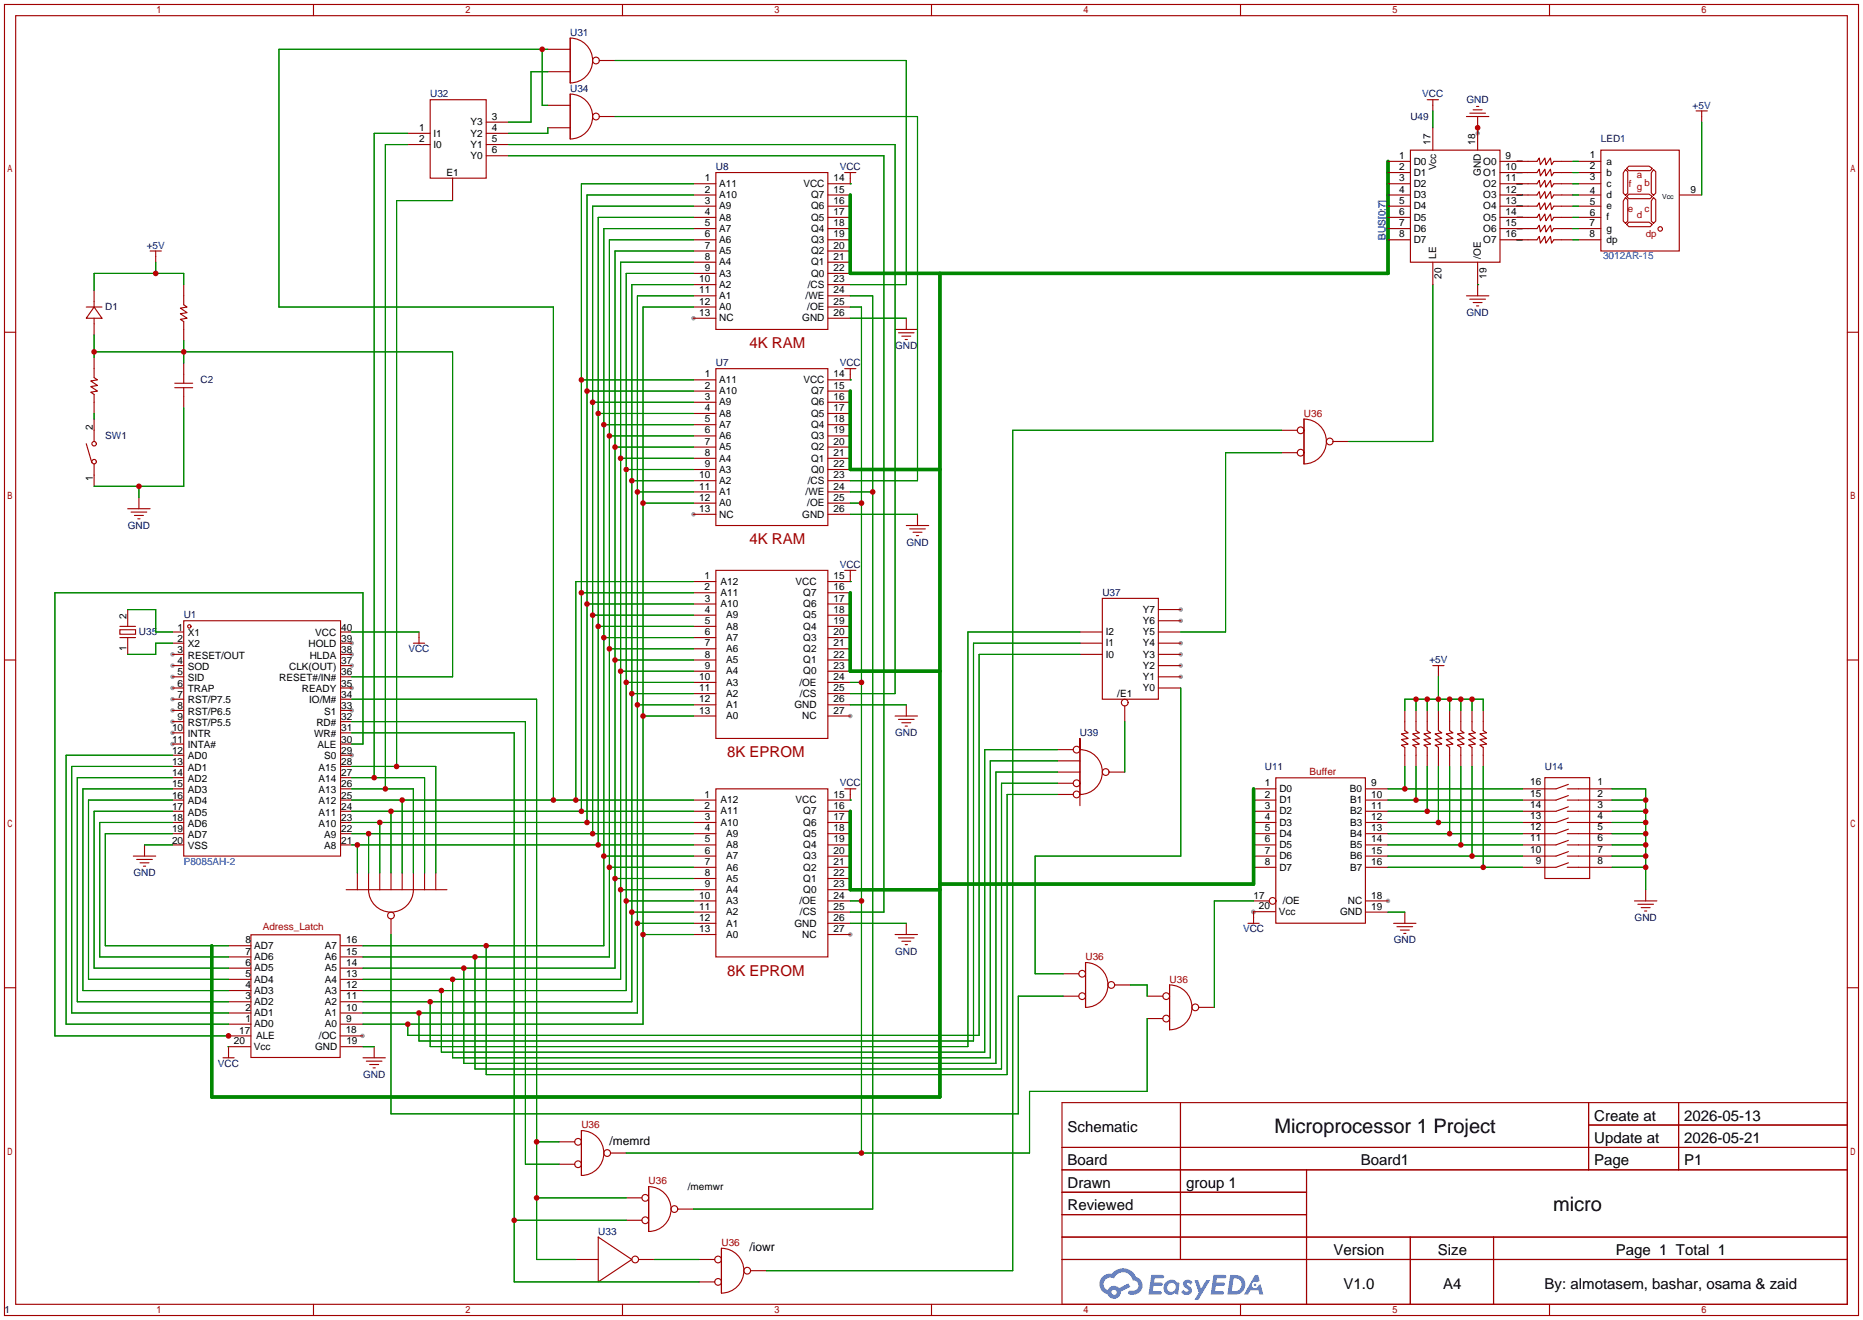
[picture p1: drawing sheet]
<svg xmlns="http://www.w3.org/2000/svg" width="422mm" height="299mm" viewBox="0 0 422 299" stroke-linecap="round" stroke-linejoin="round" font-family="sans-serif">
<g fill="#999">
<circle cx="314.7" cy="204.2" r=".51"/>
<circle cx="284.1" cy="206.7" r=".51"/>
<circle cx="284.2" cy="206.8" r=".51"/>
<circle cx="267.7" cy="148.3" r=".51"/>
<circle cx="267.7" cy="150.9" r=".51"/>
<circle cx="267.7" cy="153.4" r=".51"/>
<circle cx="267.7" cy="138.2" r=".51"/>
<circle cx="267.7" cy="140.7" r=".51"/>
<circle cx="267.7" cy="145.8" r=".51"/>
<circle cx="192.8" cy="162.3" r=".51"/>
<circle cx="157.2" cy="116.6" r=".51"/>
<circle cx="157.2" cy="72.1" r=".51"/>
<circle cx="39.1" cy="148.3" r=".51"/>
<circle cx="39.1" cy="150.9" r=".51"/>
<circle cx="39.1" cy="153.4" r=".51"/>
<circle cx="39.1" cy="156" r=".51"/>
<circle cx="39.1" cy="158.5" r=".51"/>
<circle cx="39.1" cy="161" r=".51"/>
<circle cx="39.1" cy="163.6" r=".51"/>
<circle cx="39.1" cy="166.1" r=".51"/>
<circle cx="39.1" cy="168.7" r=".51"/>
<circle cx="79.8" cy="171.2" r=".51"/>
<circle cx="79.8" cy="161" r=".51"/>
<circle cx="79.8" cy="156" r=".51"/>
<circle cx="79.8" cy="150.9" r=".51"/>
<circle cx="79.8" cy="148.3" r=".51"/>
<circle cx="79.8" cy="145.8" r=".51"/>
<circle cx="82.2" cy="234.8" r=".51"/>
<circle cx="192.8" cy="211.8" r=".51"/>
<circle cx="335" cy="30.2" r=".51"/>
<circle cx="51.8" cy="234.7" r=".51"/>
</g>
<g fill="none" stroke="#a10000" stroke-width=".25">
<path d="M1 1h420.4v297.2h-420.4zM3.6 3.6h415.2v292.1h-415.2zM71.1 1v2.6M141.1 1v2.6M211.2 1v2.6M281.3 1v2.6M351.3 1v2.6M1 75.3h2.6M418.8 75.3h2.6M1 149.6h2.6M418.8 149.6h2.6M1 223.9h2.6"/>
<path d="M418.8 223.9h2.6M240.8 249.9h178v45.8h-178zM267.7 249.9v35.6M360.2 249.9v15.3M360.2 255h58.6M380.6 249.9v15.3M240.8 260.1h178M240.8 265.2h178M240.8 270.3h55.4M240.8 275.3h55.4M296.2 265.2v30.5M71.1 295.7v2.5"/>
<path d="M141.1 295.7v2.5M211.2 295.7v2.5M240.8 280.4h178M240.8 285.5h178M281.3 295.7v2.5M319.8 280.4v15.3M338.6 280.4v15.3M351.3 295.7v2.5"/>
</g>
<g fill="#5487ff">
<path d="M268.5 290.3a1.3 1.3 0 0 1 1.9 .3l-.4 .6a.54 .54 0 0 0-1-.2l.2 .2a1.28 1.28 0 0 1 .8 2 1.53 1.53 0 0 1-2.2-.3l.5-.6 .8 .5a.31 .31 0 0 0 .3-.3 .31 .31 0 0 0-.2-.3 1.12 1.12 0 0 1-.7-1.9z"/>
<path d="M270.8 290.2h.8l.7 1.9 1.2-1.9h.9l-2.7 4.5h-.9l1-1.7z"/>
<path d="M261 289h2.3a.46 .46 0 0 1 .5 .1 .46 .46 0 0 1 .1 .5l-.3 .2h-1.8l-.1 .9h1.6a.4 .4 0 0 1 .3 .4 .4 .4 0 0 1-.4 .4h-1.6l-.2 1.2h1.4a.46 .46 0 0 1 .5 .1 .46 .46 0 0 1 .1 .5l-.4 .2h-2.6z"/>
<path d="M275.1 289h2.3a.47 .47 0 0 1 .5 .1 .47 .47 0 0 1 .1 .5l-.3 .2h-1.8l-.1 .9h1.6a.4 .4 0 0 1 .4 .4 .4 .4 0 0 1-.5 .4h-1.6l-.2 1.2h1.4a.46 .46 0 0 1 .5 .1 .46 .46 0 0 1 .1 .5l-.4 .2h-2.6z"/>
<path d="M284.5 289h.8l.3 1.3-.6 .4a.75 .75 0 0 0-1.1 .3 .75 .75 0 0 0 .5 1 .75 .75 0 0 0 .9-.6l.5-.3 .6 2.4h-.8l-.3-1h-1.8l-.5 1h-1z"/>
<path d="M278.9 289l-.6 4.5h1.4a2.27 2.27 0 0 0 2.7-2.3 2.27 2.27 0 0 0-2.7-2.2zM279.7 289.8a1.5 1.5 0 0 1 1.8 1.5 1.5 1.5 0 0 1-1.9 1.4h-.3z"/>
<path d="M264.4 290.6a1.6 1.6 0 0 0-.4 2.3 1.6 1.6 0 0 0 2.3 .2l.8 .4 .3-2.5-.1-.3h-.5a1.58 1.58 0 0 0-2.4-.1zM265 291.1a.98 .98 0 0 1 1.6 .5 .98 .98 0 0 1-1.1 1.2 .94 .94 0 0 1-.9-.6 .94 .94 0 0 1 .4-1.1z"/>
<path d="M250 289.4a2.37 2.37 0 0 0 1.1 4 1.54 1.54 0 0 0 1.8 1 1.54 1.54 0 0 0 1.2-1.6l2.2-1.1-.5-.8-2.1 1.1a1.57 1.57 0 0 0-2.6 .4 1.5 1.5 0 0 1-.7-2.1 1.5 1.5 0 0 1 2.2-.5 2.23 2.23 0 0 1 2.3-1.4 2.23 2.23 0 0 1 1.9 1.8 1.16 1.16 0 0 1 1.3 1.1 1.16 1.16 0 0 1-1.1 1.3h-.7a.47 .47 0 0 0-.5 .3 .47 .47 0 0 0 .4 .6 2.14 2.14 0 0 0 2.7-1.4 2.14 2.14 0 0 0-1.3-2.7 3.2 3.2 0 0 0-5.5-.7l-1.1 .1zM252 292.9a.6 .6 0 0 1 1.2 0 .6 .6 0 0 1-1.2 0z"/>
<circle cx="284.6" cy="291.3" r=".28"/>
</g>
<g fill="none" stroke="#a10000" stroke-width=".25">
<path d="M124.2 11.2h5.1M124.2 16.3h5.1M129.3 8.6a5.1 5.1 0 0 1 5.1 5.1 5.1 5.1 0 0 1-5.1 5.1zM135.9 13.7h3.5M92.5 30.2h5M92.5 32.8h5M97.5 22.6h12.7v17.8h-12.7zM110.2 30.2h5.1M110.2 32.8h5.1M110.2 27.7h5.1M110.2 35.3h5.1M124.2 23.9h5.1"/>
<path d="M124.2 29h5.1M129.3 21.3a5.1 5.1 0 0 1 5.1 5.1 5.1 5.1 0 0 1-5.1 5.1zM135.9 26.4h3.5M162.3 39.1h25.4v35.6h-25.4zM191.5 39.1h2.6M192.8 39.1v2.6h-5.1M314.7 36.6h5.1M314.7 39.1h5.1M319.8 34h20.3v25.4h-20.3zM323.6 22.6h2.5M324.9 22.6v2.5M324.9 29v5"/>
<path d="M332.5 26.4h5.1M333.2 25.7h3.6M334 24.9h2M334.8 24.1h.5M335 26.4v7.6M340.1 36.6h8.4l.5-.8 .2 1.5 1.1-1.5 .2 1.5 1-1.5 .3 1.5 .5-.7h4.3M340.1 39.1h8.4l.5-.7 .2 1.5 1.1-1.5 .2 1.5 1-1.5 .3 1.5 .5-.8h4.3M357.9 36.6h5.1M357.9 39.1h5.1M363 34h17.7v22.9h-17.7zM368.6 38.4l.5 .5v4.9l-.5 .5-.6-.5v-4.6zM368.8 38.2l.5-.5h4.6l.7 .5-.5 .5h-4.8z"/>
<path d="M374.9 38.4l.5 .5v4.9l-.5 .5-.5-.5v-4.6zM384.6 25.1h2.5M385.8 25.1v2.6M34 56.9h2.6M35.3 56.9v2.5M102.6 40.4v5.1M157.2 41.7h5.1M157.2 44.2h5.1M157.2 49.3h5.1M157.2 46.7h5.1M157.2 54.4h5.1M157.2 51.8h5.1"/>
<path d="M157.2 56.9h5.1M157.2 59.4h5.1M187.7 44.2h5.1M187.7 49.3h5.1M187.7 46.7h5.1M187.7 54.4h5.1M187.7 51.8h5.1M187.7 56.9h5.1M187.7 59.4h5.1M314.7 41.7h5.1M314.7 44.2h5.1M314.7 49.3h5.1"/>
<path d="M314.7 46.7h5.1M314.7 54.4h5.1M314.7 51.8h5.1M324.9 59.4v5.1M335 59.4v7.7M340.1 41.7h8.4l.5-.8 .2 1.5 1.1-1.5 .2 1.5 1-1.5 .3 1.5 .5-.7h4.3M340.1 44.2h8.4l.5-.8 .2 1.6 1.1-1.6 .2 1.6 1-1.6 .3 1.6 .5-.8h4.3M340.1 51.8h8.4l.5-.7 .2 1.5 1.1-1.5 .2 1.5 1-1.5 .3 1.5 .5-.8h4.3M340.1 54.4h8.4l.5-.8 .2 1.5 1.1-1.5 .2 1.5 1-1.5 .3 1.5 .5-.7h4.3M340.1 46.7h8.4l.5-.7 .2 1.5 1.1-1.5 .2 1.5 1-1.5 .3 1.5 .5-.8h4.3M340.1 49.3h8.4l.5-.8 .2 1.5 1.1-1.5 .2 1.5 1-1.5 .3 1.5 .5-.7h4.3M357.9 41.7h5.1"/>
<path d="M357.9 44.2h5.1M357.9 49.3h5.1M357.9 46.7h5.1M357.9 54.4h5.1M357.9 51.8h5.1M368.6 44.8l.5 .5v4.8l-.5 .5-.6-.5v-4.6zM368.8 50.9l.5-.5h4.6l.7 .5-.5 .5h-4.8zM368.8 44.5l.5-.5h4.6l.7 .5-.5 .5h-4.8zM374.9 44.8l.5 .5v4.8l-.5 .5-.5-.5v-4.6zM380.7 44.2h5.1M19.6 69.6h3.5M21.3 69.6l1.8 2.5h-3.5z"/>
<path d="M21.3 65.8v3.8M21.3 72.1v3.8M41.7 64.5v4.6l.7 .5-1.5 .3 1.5 1-1.5 .2 1.5 1-1.5 .3 .8 .5v4.3M157.2 67.1h5.1M157.2 62h5.1M157.2 64.5h5.1M157.2 69.6h5.1M157.2 72.1h5.1M187.7 67.1h5.1M187.7 62h5.1M187.7 64.5h5.1M187.7 69.6h5.1"/>
<path d="M187.7 72.1h5.1M202.9 74.7h5.1M203.7 75.4h3.6M204.5 76.2h2M205.2 77h.5M205.5 72.1v2.6M332.5 67.1h5.1M333.2 67.8h3.6M334 68.6h2M334.8 69.3h.5M21.3 81v4.6l.8 .5-1.5 .3 1.5 1-1.5 .2 1.5 1-1.5 .3 .7 .5v4.3M21.3 95v5.1"/>
<path d="M39.6 87.9h4.1M39.6 86.9h4.1M41.7 82.3v4.6M41.7 87.9v4.6M157.2 86.1h5.1M157.2 88.6h5.1M157.2 91.2h5.1M157.2 93.7h5.1M157.2 96.3h5.1M157.2 98.8h5.1M162.3 83.6h25.4v35.5h-25.4zM187.7 88.6h5.1"/>
<path d="M187.7 91.2h5.1M187.7 93.7h5.1M187.7 96.3h5.1M187.7 98.8h5.1M191.5 83.6h2.6M192.8 83.6v2.5h-5.1M290.6 97.5h3.5M295.7 95a5.1 5.1 0 0 1 5 5.1 5.1 5.1 0 0 1-5 5.1zM19.6 100.6l1.2 4.3M21.3 105.2v5M29 115.3h5M29.7 116.1h3.6"/>
<path d="M30.5 116.8h2M31.2 117.6h.5M31.5 112.8v2.5M157.2 101.3h5.1M157.2 103.9h5.1M157.2 106.4h5.1M157.2 109h5.1M157.2 111.5h5.1M157.2 114h5.1M157.2 116.6h5.1M187.7 101.3h5.1M187.7 103.9h5.1"/>
<path d="M187.7 106.4h5.1M187.7 109h5.1M187.7 111.5h5.1M187.7 114h5.1M187.7 116.6h5.1M205.5 119.1h5.1M206.2 119.9h3.6M208 116.6v2.5M290.6 102.6h3.5M302.3 100.1h3.5M29 138.2v3.8M157.2 131.8h5.1"/>
<path d="M157.2 134.4h5.1M157.2 136.9h5.1M157.2 139.4h5.1M162.3 129.3h25.4v38.1h-25.4zM187.7 134.4h5.1M187.7 136.9h5.1M187.7 139.4h5.1M191.5 129.3h2.6M192.8 129.3v2.5h-5.1M207 120.6h2M207.8 121.4h.5M249.9 135.6h12.7v22.9h-12.7z"/>
<path d="M262.6 138.2h5.1M27.2 142.7h3.5v1.1h-3.5zM27.2 142h3.5M27.2 144.5h3.5M29 144.5v3.8M39.1 150.9h2.6M39.1 145.8h2.6M39.1 148.3h2.6M39.1 153.4h2.6M39.1 156h2.6M39.1 143.3h2.6M39.1 158.5h2.6"/>
<path d="M41.7 140.7h35.5v53.4h-35.5zM77.2 150.9h2.6M77.2 145.8h2.6M77.2 148.3h2.6M77.2 153.4h2.6M77.2 156h2.6M77.2 143.3h2.6M77.2 158.5h2.6M93.7 145.8h2.6M95 143.3v2.5M157.2 142h5.1M157.2 144.5h5.1"/>
<path d="M157.2 147.1h5.1M157.2 149.6h5.1M157.2 152.1h5.1M157.2 154.7h5.1M157.2 157.2h5.1M157.2 159.8h5.1M187.7 142h5.1M187.7 144.5h5.1M187.7 147.1h5.1M187.7 149.6h5.1M187.7 152.1h5.1M187.7 154.7h5.1"/>
<path d="M187.7 157.2h5.1M187.7 159.8h5.1M205.5 159.8v2.5M244.9 145.8h5M244.9 148.3h5M244.9 143.3h5M262.6 150.9h5.1M262.6 145.8h5.1M262.6 148.3h5.1M262.6 153.4h5.1M262.6 156h5.1M262.6 143.3h5.1"/>
<path d="M262.6 140.7h5.1M324.9 150.9h2.5M326.1 150.9v2.5M39.1 178.8h2.6M39.1 161h2.6M39.1 163.6h2.6M39.1 166.1h2.6M39.1 168.7h2.6M39.1 171.2h2.6M39.1 173.7h2.6M39.1 176.3h2.6M77.2 178.8h2.6"/>
<path d="M77.2 161h2.6M77.2 163.6h2.6M77.2 166.1h2.6M77.2 168.7h2.6M77.2 171.2h2.6M77.2 173.7h2.6M77.2 176.3h2.6M157.2 162.3h5.1M162.3 178.8h25.4v38.1h-25.4zM187.7 162.3h5.1M191.5 178.8h2.6M192.8 178.8v2.6h-5.1"/>
<path d="M202.9 162.3h5.1M203.7 163.1h3.6M204.5 163.8h2M205.2 164.6h.5M239.8 175h5.1M239.8 169.9h3.5M239.8 172.5h5.1M239.8 177.5h3.5M244.9 169.9a5.1 5.1 0 0 1 5 5.1 5.1 5.1 0 0 1-5 5.1M244.9 169.9v-2.5v15.2M244.9 169.9v10.2M251.5 175h3.5"/>
<path d="M255 160v3.6M284.2 178.8h5.1M289.3 176.3h20.3v33h-20.3zM309.6 178.8h5.1M318.5 161v4.6l.8 .5-1.5 .3 1.5 1-1.5 .2 1.5 1.1-1.5 .2 .7 .5v4.3M321.1 161v4.6l.7 .5-1.5 .3 1.5 1-1.5 .2 1.5 1.1-1.5 .2 .8 .5v4.3M323.6 161v4.6l.8 .5-1.6 .3 1.6 1-1.6 .2 1.6 1.1-1.6 .2 .8 .5v4.3M326.1 161v4.6l.8 .5-1.5 .3 1.5 1-1.5 .2 1.5 1.1-1.5 .2 .7 .5v4.3M328.7 161v4.6l.7 .5-1.5 .3 1.5 1-1.5 .2 1.5 1.1-1.5 .2 .8 .5v4.3M331.2 161v4.6l.8 .5-1.5 .3 1.5 1-1.5 .2 1.5 1.1-1.5 .2 .7 .5v4.3M333.8 161v4.6l.7 .5-1.5 .3 1.5 1-1.5 .2 1.5 1.1-1.5 .2 .8 .5v4.3M336.3 161v4.6l.8 .5-1.6 .3 1.6 1-1.6 .2 1.6 1.1-1.6 .2 .8 .5v4.3"/>
<path d="M350.3 176.3h10.1v22.8h-10.1zM355.3 178.8h10.2M355.6 177.8l-2.8 1h-7.6M30.2 194.1h5.1M31 194.8h3.5M31.7 195.6h2.1M32.5 196.3h.5M32.8 191.5v2.6M39.1 181.4h2.6M39.1 183.9h2.6M39.1 186.4h2.6M39.1 189h2.6"/>
<path d="M39.1 191.5h2.6M77.2 181.4h2.6M77.2 183.9h2.6M77.2 186.4h2.6M77.2 189h2.6M77.2 191.5h2.6M81 197.9v3.8M83.6 197.9v3.8a5.1 5.1 0 0 0 5 5.1 5.1 5.1 0 0 0 5.1-5.1v-3.8M86.1 197.9v3.8M88.6 197.9v3.8M91.2 197.9v3.8M96.3 197.9v3.8"/>
<path d="M98.8 197.9v3.8M157.2 181.4h5.1M157.2 183.9h5.1M157.2 186.4h5.1M157.2 189h5.1M157.2 191.5h5.1M157.2 194.1h5.1M157.2 196.6h5.1M157.2 199.1h5.1M187.7 183.9h5.1M187.7 186.4h5.1M187.7 189h5.1"/>
<path d="M187.7 191.5h5.1M187.7 194.1h5.1M187.7 196.6h5.1M187.7 199.1h5.1M239.8 180.1h3.5M284.2 181.4h5.1M284.2 183.9h5.1M284.2 186.4h5.1M284.2 189h5.1M284.2 191.5h5.1M284.2 194.1h5.1M284.2 196.6h5.1"/>
<path d="M309.6 181.4h5.1M309.6 183.9h5.1M309.6 186.4h5.1M309.6 189h5.1M309.6 191.5h5.1M309.6 194.1h5.1M309.6 196.6h5.1M355.3 181.4h10.2M355.3 183.9h10.2M355.3 186.4h10.2M355.3 189h10.2M355.3 191.5h10.2"/>
<path d="M355.3 194.1h10.2M355.3 196.6h10.2M355.6 180.3l-2.8 1.1h-7.6M355.6 182.9l-2.8 1h-7.6M355.6 185.4l-2.8 1h-7.6M355.6 188l-2.8 1h-7.6M355.6 190.5l-2.8 1h-7.6M355.6 193l-2.8 1.1h-7.6M355.6 195.6l-2.8 1h-7.6M51.8 219.5h5.1M51.8 216.9h5.1M51.8 214.4h5.1"/>
<path d="M56.9 211.9h20.2v27.8h-20.2zM77.2 219.5h5.1M77.2 216.9h5.1M77.2 214.4h5.1M78.5 201.7h22.8M88.6 208.3v3.5M157.2 204.2h5.1M157.2 209.3h5.1M157.2 206.8h5.1M157.2 211.8h5.1M157.2 201.7h5.1M187.7 204.2h5.1"/>
<path d="M187.7 209.3h5.1M187.7 206.8h5.1M187.7 211.8h5.1M187.7 201.7h5.1M202.9 211.8h5.1M203.7 212.6h3.6M204.5 213.4h2M205.2 214.1h.5M205.5 209.3v2.5M246.1 218.2a5.1 5.1 0 0 1 5.1 5.1 5.1 5.1 0 0 1-5.1 5zM283 209.3h2.5M284.1 206.7h5.1"/>
<path d="M284.2 204.2h3.6M284.2 206.8v2.5M309.6 204.2h5.1M309.6 206.8h5.1M316 209.3h5.1M316.7 210.1h3.6M317.5 210.8h2M318.3 211.6h.5M318.5 206.8v2.5M370.6 204.2h5.1M371.3 205h3.6M372.1 205.7h2"/>
<path d="M372.9 206.5h.5M373.1 201.7v2.5M50.5 239.8h2.6M51.7 237.3h5.1M51.8 234.8h5.1M51.8 232.2h5.1M51.8 229.6h5.1M51.8 227.1h5.1M51.8 224.5h5.1M51.8 222h5.1M51.8 237.2v2.6M77.1 234.8h5.1"/>
<path d="M77.2 232.2h5.1M77.2 229.6h5.1M77.2 227.1h5.1M77.2 224.5h5.1M77.2 222h5.1M77.3 237.3h5M82.3 239.8h5.1M84.8 237.2v2.6M241 225.8h3.6M241 220.7h3.6M252.7 223.3h3.6M260.1 225.8h3.6"/>
<path d="M260.1 230.9h3.6M265.2 223.3a5.1 5.1 0 0 1 5.1 5 5.1 5.1 0 0 1-5.1 5.1zM271.8 228.3h3.5M83.1 240.5h3.5M83.8 241.3h2.1M84.6 242.1h.5M126.7 258.8h3.6M131.8 256.3a5.1 5.1 0 0 1 5.1 5.1 5.1 5.1 0 0 1-5.1 5zM126.7 263.9h3.6M138.4 261.4h3.6M142 271.5h3.5M142 276.6h3.5"/>
<path d="M147.1 269a5.1 5.1 0 0 1 5 5.1 5.1 5.1 0 0 1-5 5zM153.7 274.1h3.5M130.6 285.5h5M135.6 280.4l7.7 5.1-7.7 5.1zM144.8 285.5h3.5M158.5 285.5h3.6M158.5 290.6h3.6M163.6 283a5.1 5.1 0 0 1 5.1 5 5.1 5.1 0 0 1-5.1 5.1zM170.2 288h3.5"/>
<circle cx="135.1" cy="13.7" r=".76"/>
<circle cx="135.1" cy="26.4" r=".76"/>
<circle cx="376.4" cy="51.9" r=".51"/>
<circle cx="294.9" cy="97.5" r=".76"/>
<circle cx="21.3" cy="100.6" r=".51"/>
<circle cx="21.3" cy="104.6" r=".51"/>
<circle cx="294.9" cy="102.6" r=".76"/>
<circle cx="301.5" cy="100.1" r=".76"/>
<circle cx="42.9" cy="142" r=".38"/>
<circle cx="255" cy="159.3" r=".76"/>
<circle cx="244.1" cy="169.9" r=".76"/>
<circle cx="244.1" cy="177.5" r=".76"/>
<circle cx="250.7" cy="175" r=".76"/>
<circle cx="244.1" cy="180.1" r=".76"/>
<circle cx="88.6" cy="207.5" r=".76"/>
<circle cx="288.5" cy="204.2" r=".76"/>
<circle cx="245.4" cy="225.8" r=".76"/>
<circle cx="245.4" cy="220.7" r=".76"/>
<circle cx="252" cy="223.3" r=".76"/>
<circle cx="264.4" cy="225.8" r=".76"/>
<circle cx="264.4" cy="230.9" r=".76"/>
<circle cx="271" cy="228.3" r=".76"/>
<circle cx="131.1" cy="258.8" r=".76"/>
<circle cx="131.1" cy="263.9" r=".76"/>
<circle cx="137.7" cy="261.4" r=".76"/>
<circle cx="146.3" cy="271.5" r=".76"/>
<circle cx="146.3" cy="276.6" r=".76"/>
<circle cx="152.9" cy="274.1" r=".76"/>
<circle cx="144" cy="285.5" r=".76"/>
<circle cx="162.8" cy="285.5" r=".76"/>
<circle cx="162.8" cy="290.6" r=".76"/>
<circle cx="169.4" cy="288" r=".76"/>
</g>
<g fill="none" stroke="#008700" stroke-width=".25">
<path d="M122.9 11.2v12.7h1.3M124.2 11.2h-61v58.4h62.3v111.8M124.2 16.3h-3.8v11.4h-5.1M139.4 13.7h66.1v50.8h-12.7M92.5 30.2h-7.7v146.1M92.5 32.8h-5.1v146M115.3 35.3h85.1v171.5h-7.6M115.3 32.8h87.6v124.4h-10.1M124.2 29v1.2h-8.9M139.4 26.4h68.6v82.6h-15.2M324.9 25.1v3.9M335 29v1.2"/>
<path d="M343.9 36.6h1.3M343.9 39.1h1.3M356.6 36.6h1.3M356.6 39.1h1.3M385.8 27.7v16.5M35.3 59.4v2.6M102.6 45.5h-12.7v128.2M157.2 41.7h-25.4v142.2M157.2 44.2h-24.1v142.2M157.2 49.3h-21.6v142.2M157.2 54.4h-19v162.5h-55.9M157.2 51.8h-20.3v162.6h-54.6"/>
<path d="M157.2 46.7h-22.8v142.3M157.2 56.9h-17.8v162.6h-57.1M157.2 59.4h-16.5v162.6h-58.4M192.8 41.7h.1M343.9 41.7h1.3M343.9 44.2h1.3M343.9 49.3h1.3M343.9 54.4h1.3M343.9 51.8h1.3M343.9 46.7h1.3M356.6 41.7h1.3M356.6 44.2h1.3"/>
<path d="M356.6 49.3h1.3M356.6 54.4h1.3M356.6 51.8h1.3M356.6 46.7h1.3M21.3 75.9v5.1M21.3 79.8h81.3v73.6h-22.8M41.7 64.5v-2.5h-20.4v3.8M41.7 77.2v5.1M157.2 69.6h-11.4v162.6h-63.5M157.2 62h-15.2v162.5h-59.7M157.2 67.1h-12.7v162.5h-62.2M157.2 64.5h-13.9v162.6h-61"/>
<path d="M192.8 69.6h2.5v191.8M192.8 67.1h5.1v207h-40.7M192.8 72.1h12.7M324.9 64.5v35.6h-19.1M335 64.5h.1M21.3 93.7v1.3M41.7 92.5v17.7h-20.4M131.8 86.1h25.4M133.1 88.6h24.1M134.4 91.2h22.8M135.6 93.7h21.6M136.9 96.3h20.3"/>
<path d="M138.2 98.8h19M192.8 86.1h.1M290.6 97.5h-61v190.5h-55.9M31.5 110.2v2.6M139.4 101.3h17.8M140.7 103.9h16.5M142 106.4h15.2M143.3 109h13.9M144.5 111.5h12.7M145.8 114h11.4M192.8 116.6h15.2M192.8 114h2.5"/>
<path d="M192.8 111.5h5.1M290.6 102.6h-12.7v40.7h-10.2M29 138.2h6.3v5.1h3.8M131.8 134.4h25.4M133.1 136.9h24.1M134.4 139.4h22.8M157.2 131.8h-26.6v49.6M192.8 131.8h.1M39.1 145.8h-3.8v2.5h-6.3M79.8 158.5h41.9v127h8.9M79.8 143.3h15.2M135.6 142h21.6"/>
<path d="M136.9 144.5h20.3M138.2 147.1h19M139.4 149.6h17.8M140.7 152.1h16.5M142 154.7h15.2M143.3 157.2h13.9M144.5 159.8h12.7M192.8 159.8h12.7M192.8 154.7h2.5M244.9 148.3h-22.9v86.4h-129.5v-2.5M244.9 145.8h-24.2v90.2h-125.7v-6.4M244.9 143.3h-25.4v93.9h-122v-10.1"/>
<path d="M267.7 156v38.1h-33v26.6h6.3M321.1 158.5v2.5M323.6 158.5v2.5M326.1 153.4v7.6M328.7 158.5v2.5M331.2 158.5v2.5M333.8 158.5v2.5M39.1 178.8h-20.3v45.7h33M39.1 171.2h-24.1v61h36.8M39.1 173.7h-22.8v55.9h35.5M39.1 176.3h-21.6v50.8h34.3M79.8 178.8h13.9v19.1"/>
<path d="M79.8 168.7h2.5v-34.3h-69.9v100.4h39.4v-.1M79.8 173.7h19v24.2M79.8 176.3h16.5v21.6M79.8 163.6h39.3v100.3h7.6M79.8 166.1h36.8v124.5h41.9M145.8 162.3h11.4M239.8 169.9h-16.5v68.6h-123.2v-14M239.8 175h-14v66h-120.6v-21.5M239.8 172.5h-15.3v67.3h-121.9v-17.8M239.8 177.5h-12.7v64.8h-119.4v-25.4M255 163.6v11.4M314.7 178.8h30.5"/>
<path d="M318.5 161v-2.5h17.8v2.5M318.5 173.7v5.1M321.1 173.7v7.7M323.6 173.7v10.2M326.1 173.7v12.7M328.7 173.7v15.3M331.2 173.7v17.8M333.8 173.7v20.4M336.3 173.7v22.9M365.5 178.8h7.6v22.9M32.8 191.5h6.3M39.1 189h-15.2v25.4h27.9"/>
<path d="M39.1 186.4h-16.5v30.5h29.2M39.1 183.9h-17.8v35.6h30.5M39.1 181.4h-19v40.6h31.7M79.8 191.5h77.4M79.8 189h77.4M79.8 186.4h77.4M79.8 183.9h77.4M79.8 181.4h77.4M81 191.5v6.4M83.6 189v8.9M86.1 186.4v11.5M88.6 183.9v14"/>
<path d="M91.2 181.4v16.5M136.9 194.1h20.3M138.2 196.6h19M139.4 199.1h17.8M192.8 181.4h.1M239.8 180.1h-11.5v63.5h-118.1v-29.2M314.7 196.6h30.5M314.7 194.1h30.5M314.7 191.5h30.5M314.7 189h30.5M314.7 186.4h30.5M314.7 183.9h30.5"/>
<path d="M314.7 181.4h30.5M365.5 196.6h7.6M365.5 194.1h7.6M365.5 191.5h7.6M365.5 189h7.6M365.5 186.4h7.6M365.5 183.9h7.6M365.5 181.4h7.6M88.6 211.8v40.7h142.3v-26.7h10.1M140.7 201.7h16.5M142 204.2h15.2M143.3 206.8h13.9"/>
<path d="M144.5 209.3h12.7M145.8 211.8h11.4M192.8 209.3h12.7M192.8 204.2h2.5M284.2 204.2h-8.9v24.1M314.7 206.8h3.8M51.7 237.3h.1M82.3 237.3h2.5M256.3 223.3h3.8v2.5M260.1 230.9v16.5h-26.7v14h-91.4M121.7 258.8h5M116.6 276.6h25.4"/>
<path d="M121.7 271.5h20.3M148.3 285.5h10.2"/>
</g>
<path d="M314.7 36.6v25.4h-121.9v-17.8M213.1 62v186.7h-165.1v-34.3M192.8 88.6v17.8h20.3M192.8 134.4v17.7h20.3M284.2 178.8v21.6h-71.1M192.8 183.9v17.8h20.3" fill="none" stroke="#008700" stroke-width=".76"/>
<g fill="#c00">
<circle cx="373.1" cy="196.6" r=".63"/>
<circle cx="373.1" cy="194.1" r=".63"/>
<circle cx="373.1" cy="191.5" r=".63"/>
<circle cx="373.1" cy="189" r=".63"/>
<circle cx="373.1" cy="186.4" r=".63"/>
<circle cx="373.1" cy="183.9" r=".63"/>
<circle cx="373.1" cy="181.4" r=".63"/>
<circle cx="333.8" cy="158.5" r=".63"/>
<circle cx="331.2" cy="158.5" r=".63"/>
<circle cx="328.7" cy="158.5" r=".63"/>
<circle cx="326.1" cy="158.5" r=".63"/>
<circle cx="323.6" cy="158.5" r=".63"/>
<circle cx="321.1" cy="158.5" r=".63"/>
<circle cx="336.3" cy="196.6" r=".63"/>
<circle cx="318.5" cy="178.8" r=".63"/>
<circle cx="321.1" cy="181.4" r=".63"/>
<circle cx="323.6" cy="183.9" r=".63"/>
<circle cx="326.1" cy="186.4" r=".63"/>
<circle cx="328.7" cy="189" r=".63"/>
<circle cx="331.2" cy="191.5" r=".63"/>
<circle cx="333.8" cy="194.1" r=".63"/>
<circle cx="31.5" cy="110.2" r=".63"/>
<circle cx="122.9" cy="11.2" r=".63"/>
<circle cx="125.5" cy="181.4" r=".63"/>
<circle cx="130.6" cy="181.4" r=".63"/>
<circle cx="91.2" cy="181.4" r=".63"/>
<circle cx="35.3" cy="62" r=".63"/>
<circle cx="131.8" cy="183.9" r=".63"/>
<circle cx="131.8" cy="134.4" r=".63"/>
<circle cx="131.8" cy="86.1" r=".63"/>
<circle cx="88.6" cy="183.9" r=".63"/>
<circle cx="136.9" cy="144.5" r=".63"/>
<circle cx="136.9" cy="194.1" r=".63"/>
<circle cx="110.2" cy="214.4" r=".63"/>
<circle cx="136.9" cy="96.3" r=".63"/>
<circle cx="135.6" cy="191.5" r=".63"/>
<circle cx="135.6" cy="142" r=".63"/>
<circle cx="135.6" cy="93.7" r=".63"/>
<circle cx="81" cy="191.5" r=".63"/>
<circle cx="142" cy="204.2" r=".63"/>
<circle cx="142" cy="154.7" r=".63"/>
<circle cx="142" cy="106.4" r=".63"/>
<circle cx="100.1" cy="224.5" r=".63"/>
<circle cx="139.4" cy="149.6" r=".63"/>
<circle cx="139.4" cy="199.1" r=".63"/>
<circle cx="105.2" cy="219.5" r=".63"/>
<circle cx="139.4" cy="101.3" r=".63"/>
<circle cx="133.1" cy="186.4" r=".63"/>
<circle cx="133.1" cy="136.9" r=".63"/>
<circle cx="133.1" cy="88.6" r=".63"/>
<circle cx="86.1" cy="186.4" r=".63"/>
<circle cx="134.4" cy="189" r=".63"/>
<circle cx="134.4" cy="139.4" r=".63"/>
<circle cx="134.4" cy="91.2" r=".63"/>
<circle cx="83.6" cy="189" r=".63"/>
<circle cx="145.8" cy="211.8" r=".63"/>
<circle cx="145.8" cy="162.3" r=".63"/>
<circle cx="145.8" cy="114" r=".63"/>
<circle cx="92.5" cy="232.2" r=".63"/>
<circle cx="144.5" cy="209.3" r=".63"/>
<circle cx="144.5" cy="159.8" r=".63"/>
<circle cx="144.5" cy="111.5" r=".63"/>
<circle cx="95" cy="229.6" r=".63"/>
<circle cx="335" cy="29" r=".63"/>
<circle cx="197.9" cy="111.5" r=".63"/>
<circle cx="195.3" cy="261.4" r=".63"/>
<circle cx="195.3" cy="154.7" r=".63"/>
<circle cx="195.3" cy="204.2" r=".63"/>
<circle cx="195.3" cy="114" r=".63"/>
<circle cx="143.3" cy="206.8" r=".63"/>
<circle cx="143.3" cy="157.2" r=".63"/>
<circle cx="143.3" cy="109" r=".63"/>
<circle cx="97.5" cy="227.1" r=".63"/>
<circle cx="87.4" cy="178.8" r=".63"/>
<circle cx="140.7" cy="152.1" r=".63"/>
<circle cx="140.7" cy="201.7" r=".63"/>
<circle cx="102.6" cy="222" r=".63"/>
<circle cx="140.7" cy="103.9" r=".63"/>
<circle cx="138.2" cy="147.1" r=".63"/>
<circle cx="138.2" cy="196.6" r=".63"/>
<circle cx="107.7" cy="216.9" r=".63"/>
<circle cx="138.2" cy="98.8" r=".63"/>
<circle cx="51.8" cy="234.8" r=".64"/>
<circle cx="89.9" cy="173.7" r=".63"/>
<circle cx="84.8" cy="176.3" r=".63"/>
<circle cx="21.3" cy="79.8" r=".63"/>
<circle cx="41.7" cy="79.8" r=".63"/>
<circle cx="121.7" cy="258.8" r=".63"/>
<circle cx="121.7" cy="271.5" r=".63"/>
<circle cx="116.6" cy="276.6" r=".63"/>
</g>
<g font-size="4.5">
<text x="289" y="256.8">Microprocessor 1 Project</text>
<text x="352.1" y="274.6">micro</text>
</g>
<g font-size="3.4" fill="#a00000">
<text x="169.9" y="78.9">4K RAM</text>
<text x="169.9" y="123.4">4K RAM</text>
<text x="164.8" y="171.7">8K EPROM</text>
<text x="164.8" y="221.2">8K EPROM</text>
</g>
<g font-size="3.4">
<text x="242.1" y="256.5">Schematic</text>
<text x="361.5" y="254">Create at</text>
<text x="381.9" y="254">2026-05-13</text>
<text x="361.5" y="259.1">Update at</text>
<text x="381.9" y="259.1">2026-05-21</text>
<text x="242.1" y="264.2">Board</text>
<text x="242.1" y="269.2">Drawn</text>
<text x="268.9" y="269.2">group 1</text>
<text x="308.6" y="264.2">Board1</text>
<text x="361.5" y="264.2">Page</text>
<text x="381.9" y="264.2">P1</text>
<text x="242.1" y="274.3">Reviewed</text>
<text x="302.4" y="284.5">Version</text>
<text x="326" y="284.5">Size</text>
<text x="366.4" y="284.5">Page 1 Total 1</text>
<text x="304.6" y="292.1">V1.0</text>
<text x="327.2" y="292.1">A4</text>
<text x="350.2" y="292.1">By: almotasem, bashar, osama &amp; zaid</text>
</g>
<g font-size="2.7">
<text x="138.2" y="259.4">/memrd</text>
<text x="169.9" y="283.6">/iowr</text>
</g>
<g font-size="2.3" fill="#000080">
<text x="129.3" y="8.1">U31</text>
<text x="97.5" y="22.1">U32</text>
<text x="129.3" y="20.8">U34</text>
<text x="322.5" y="22.1">VCC</text>
<text x="332.5" y="23.3">GND</text>
<text x="319.8" y="27.1">U49</text>
<text x="383.8" y="24.6">+5V</text>
<text x="363" y="32.2">LED1</text>
<text x="162.3" y="38.6">U8</text>
<text x="190.4" y="38.6">VCC</text>
<text x="33.3" y="56.4">+5V</text>
<text x="23.9" y="70.3">D1</text>
<text x="332.5" y="71.6">GND</text>
<text x="162.3" y="83">U7</text>
<text x="190.4" y="83">VCC</text>
<text x="203" y="79.2">GND</text>
<text x="45.5" y="86.8">C2</text>
<text x="23.9" y="99.5">SW1</text>
<text x="29" y="119.9">GND</text>
<text x="205.5" y="123.7">GND</text>
<text x="190.4" y="128.7">VCC</text>
<text x="249.9" y="135.1">U37</text>
<text x="31.5" y="144">U35</text>
<text x="41.7" y="140.2">U1</text>
<text x="92.6" y="147.8">VCC</text>
<text x="324.1" y="150.3">+5V</text>
<text x="203" y="166.8">GND</text>
<text x="244.9" y="166.8">U39</text>
<text x="190.4" y="178.3">VCC</text>
<text x="286.8" y="174.5">U11</text>
<text x="350.3" y="174.5">U14</text>
<text x="30.2" y="198.6">GND</text>
<text x="370.6" y="208.8">GND</text>
<text x="281.8" y="211.3">VCC</text>
<text x="316" y="213.8">GND</text>
<text x="203" y="216.4">GND</text>
<text x="49.4" y="241.8">VCC</text>
<text x="82.3" y="244.3">GND</text>
<text x="135.6" y="279.9">U33</text>
<text x="1" y="297.7">1</text>
</g>
<g font-size="2.3">
<text x="95" y="29.7">1</text>
<text x="106.7" y="28.4">Y3</text>
<text x="111.5" y="27.1">3</text>
<text x="111.5" y="29.7">4</text>
<text x="95" y="32.2">2</text>
<text x="98.3" y="31">I1</text>
<text x="98.3" y="33.5">I0</text>
<text x="106.7" y="31">Y2</text>
<text x="106.7" y="33.5">Y1</text>
<text x="111.5" y="32.2">5</text>
<text x="111.5" y="34.8">6</text>
<text x="324.3" y="32.8" transform="rotate(-90 324.3 32.8)">17</text>
<text x="334.5" y="32.8" transform="rotate(-90 334.5 32.8)">18</text>
<text x="360.4" y="35.8">1</text>
<text x="101.2" y="39.8">E1</text>
<text x="106.7" y="36">Y0</text>
<text x="159.8" y="41.1">1</text>
<text x="189" y="41.1">14</text>
<text x="317.3" y="36">1</text>
<text x="317.3" y="38.6">2</text>
<text x="317.3" y="41.1">3</text>
<text x="320.5" y="37.3">D0</text>
<text x="320.5" y="39.8">D1</text>
<text x="325.6" y="38.6" transform="rotate(-90 325.6 38.6)">Vcc</text>
<text x="335.8" y="39.8" transform="rotate(-90 335.8 39.8)">GND</text>
<text x="336.3" y="37.3">O0</text>
<text x="336.3" y="39.8">O1</text>
<text x="341.4" y="36">9</text>
<text x="341.4" y="38.6">10</text>
<text x="341.4" y="41.1">11</text>
<text x="360.4" y="40.9">3</text>
<text x="360.4" y="38.3">2</text>
<text x="364.2" y="39.9">b</text>
<text x="364.2" y="37.3">a</text>
<text x="159.8" y="43.7">2</text>
<text x="159.8" y="46.2">3</text>
<text x="163.1" y="42.4">A11</text>
<text x="163.1" y="44.9">A10</text>
<text x="163.1" y="47.5">A9</text>
<text x="182.2" y="42.4">VCC</text>
<text x="183.9" y="44.9">Q7</text>
<text x="183.9" y="47.5">Q6</text>
<text x="189" y="43.7">15</text>
<text x="189" y="46.2">16</text>
<text x="317.3" y="43.7">4</text>
<text x="317.3" y="46.2">5</text>
<text x="320.5" y="42.4">D2</text>
<text x="320.5" y="44.9">D3</text>
<text x="320.5" y="47.5">D4</text>
<text x="336.3" y="42.4">O2</text>
<text x="336.3" y="44.9">O3</text>
<text x="336.3" y="47.5">O4</text>
<text x="341.4" y="43.7">12</text>
<text x="341.4" y="46.2">13</text>
<text x="360.4" y="43.9">4</text>
<text x="360.4" y="46.4">5</text>
<text x="364.2" y="44.9">d</text>
<text x="364.2" y="47.4">e</text>
<text x="364.2" y="42.4">c</text>
<text x="383.3" y="43.7">9</text>
<text x="159.8" y="48.7">4</text>
<text x="159.8" y="51.3">5</text>
<text x="159.8" y="53.8">6</text>
<text x="163.1" y="50">A8</text>
<text x="163.1" y="52.5">A7</text>
<text x="183.9" y="50">Q5</text>
<text x="183.9" y="52.5">Q4</text>
<text x="189" y="48.7">17</text>
<text x="189" y="51.3">18</text>
<text x="189" y="53.8">19</text>
<text x="317.3" y="48.7">6</text>
<text x="317.3" y="51.3">7</text>
<text x="317.3" y="53.8">8</text>
<text x="320.5" y="50">D5</text>
<text x="320.5" y="52.5">D6</text>
<text x="336.3" y="50">O5</text>
<text x="336.3" y="52.5">O6</text>
<text x="341.4" y="48.7">14</text>
<text x="341.4" y="51.3">15</text>
<text x="341.4" y="53.8">16</text>
<text x="360.4" y="53.8">8</text>
<text x="360.4" y="51.3">7</text>
<text x="360.4" y="49">6</text>
<text x="364.2" y="50">f</text>
<text x="364.2" y="52.6">g</text>
<text x="159.8" y="56.4">7</text>
<text x="159.8" y="58.9">8</text>
<text x="163.1" y="55.1">A6</text>
<text x="163.1" y="57.6">A5</text>
<text x="183.9" y="55.1">Q3</text>
<text x="183.9" y="57.6">Q2</text>
<text x="189" y="56.4">20</text>
<text x="189" y="58.9">21</text>
<text x="320.5" y="55.1">D7</text>
<text x="325.6" y="58.7" transform="rotate(-90 325.6 58.7)">LE</text>
<text x="335.8" y="58.7" transform="rotate(-90 335.8 58.7)">/OE</text>
<text x="336.3" y="55.1">O7</text>
<text x="364.2" y="55.1">dp</text>
<text x="158.5" y="64">10</text>
<text x="159.8" y="61.4">9</text>
<text x="163.1" y="60.2">A4</text>
<text x="163.1" y="62.7">A3</text>
<text x="163.1" y="65.2">A2</text>
<text x="183.2" y="65.2">/CS</text>
<text x="183.9" y="60.2">Q1</text>
<text x="183.9" y="62.7">Q0</text>
<text x="189" y="61.4">22</text>
<text x="189" y="64">23</text>
<text x="326.9" y="63.2" transform="rotate(-90 326.9 63.2)">20</text>
<text x="337" y="63.2" transform="rotate(-90 337 63.2)">19</text>
<text x="158.5" y="66.5">11</text>
<text x="158.5" y="69.1">12</text>
<text x="158.5" y="71.6">13</text>
<text x="163.1" y="67.8">A1</text>
<text x="163.1" y="70.3">A0</text>
<text x="182.7" y="67.8">/WE</text>
<text x="183" y="70.3">/OE</text>
<text x="189" y="66.5">24</text>
<text x="189" y="69.1">25</text>
<text x="189" y="71.6">26</text>
<text x="163.1" y="72.9">NC</text>
<text x="181.9" y="72.9">GND</text>
<text x="159.8" y="85.6">1</text>
<text x="159.8" y="88.1">2</text>
<text x="163.1" y="86.8">A11</text>
<text x="163.1" y="89.4">A10</text>
<text x="182.2" y="86.8">VCC</text>
<text x="183.9" y="89.4">Q7</text>
<text x="189" y="85.6">14</text>
<text x="189" y="88.1">15</text>
<text x="159.8" y="90.6">3</text>
<text x="159.8" y="93.2">4</text>
<text x="159.8" y="95.7">5</text>
<text x="163.1" y="91.9">A9</text>
<text x="163.1" y="94.5">A8</text>
<text x="183.9" y="91.9">Q6</text>
<text x="183.9" y="94.5">Q5</text>
<text x="189" y="90.6">16</text>
<text x="189" y="93.2">17</text>
<text x="189" y="95.7">18</text>
<text x="21" y="97.5" transform="rotate(-90 21 97.5)">2</text>
<text x="159.8" y="98.3">6</text>
<text x="159.8" y="100.8">7</text>
<text x="163.1" y="97">A7</text>
<text x="163.1" y="99.5">A6</text>
<text x="183.9" y="97">Q4</text>
<text x="183.9" y="99.5">Q3</text>
<text x="189" y="98.3">19</text>
<text x="189" y="100.8">20</text>
<text x="159.8" y="103.3">8</text>
<text x="159.8" y="105.9">9</text>
<text x="163.1" y="102.1">A5</text>
<text x="163.1" y="104.6">A4</text>
<text x="163.1" y="107.2">A3</text>
<text x="183.9" y="102.1">Q2</text>
<text x="183.9" y="104.6">Q1</text>
<text x="183.9" y="107.2">Q0</text>
<text x="189" y="103.3">21</text>
<text x="189" y="105.9">22</text>
<text x="21" y="109" transform="rotate(-90 21 109)">1</text>
<text x="158.5" y="108.4">10</text>
<text x="158.5" y="111">11</text>
<text x="158.5" y="113.5">12</text>
<text x="163.1" y="109.7">A2</text>
<text x="163.1" y="112.2">A1</text>
<text x="182.7" y="112.2">/WE</text>
<text x="183.2" y="109.7">/CS</text>
<text x="189" y="108.4">23</text>
<text x="189" y="111">24</text>
<text x="189" y="113.5">25</text>
<text x="158.5" y="116">13</text>
<text x="163.1" y="114.8">A0</text>
<text x="163.1" y="117.3">NC</text>
<text x="181.9" y="117.3">GND</text>
<text x="183" y="114.8">/OE</text>
<text x="189" y="116">26</text>
<text x="159.8" y="131.3">1</text>
<text x="189" y="131.3">15</text>
<text x="159.8" y="133.8">2</text>
<text x="159.8" y="136.4">3</text>
<text x="163.4" y="132.6">A12</text>
<text x="163.4" y="135.1">A11</text>
<text x="163.4" y="137.6">A10</text>
<text x="180.4" y="132.6">VCC</text>
<text x="182.1" y="135.1">Q7</text>
<text x="182.1" y="137.6">Q6</text>
<text x="189" y="133.8">16</text>
<text x="189" y="136.4">17</text>
<text x="28.6" y="140.2" transform="rotate(-90 28.6 140.2)">2</text>
<text x="40.3" y="142.9">1</text>
<text x="77.3" y="142.9">40</text>
<text x="159.8" y="138.9">4</text>
<text x="159.8" y="141.4">5</text>
<text x="159.8" y="144">6</text>
<text x="164.6" y="140.2">A9</text>
<text x="164.6" y="142.7">A8</text>
<text x="182.1" y="140.2">Q5</text>
<text x="182.1" y="142.7">Q4</text>
<text x="189" y="138.9">18</text>
<text x="189" y="141.4">19</text>
<text x="189" y="144">20</text>
<text x="250.7" y="144">I2</text>
<text x="259.1" y="138.9">Y7</text>
<text x="259.1" y="141.4">Y6</text>
<text x="259.1" y="144">Y5</text>
<text x="28.6" y="147.6" transform="rotate(-90 28.6 147.6)">1</text>
<text x="40.3" y="145.5">2</text>
<text x="40.3" y="148">3</text>
<text x="42.6" y="144.2">X1</text>
<text x="42.6" y="146.8">X2</text>
<text x="42.6" y="149.3">RESET/OUT</text>
<text x="70" y="146.8">HOLD</text>
<text x="70.2" y="149.3">HLDA</text>
<text x="71.5" y="144.2">VCC</text>
<text x="77.3" y="148">38</text>
<text x="77.3" y="145.5">39</text>
<text x="159.8" y="146.5">7</text>
<text x="159.8" y="149.1">8</text>
<text x="164.6" y="145.3">A7</text>
<text x="164.6" y="147.8">A6</text>
<text x="182.1" y="145.3">Q3</text>
<text x="182.1" y="147.8">Q2</text>
<text x="189" y="146.5">21</text>
<text x="189" y="149.1">22</text>
<text x="250.7" y="146.5">I1</text>
<text x="250.7" y="149.1">I0</text>
<text x="259.1" y="149.1">Y3</text>
<text x="259.1" y="146.5">Y4</text>
<text x="40.3" y="150.6">4</text>
<text x="40.3" y="153.1">5</text>
<text x="40.3" y="155.6">6</text>
<text x="42.6" y="151.8">SOD</text>
<text x="42.6" y="154.4">SID</text>
<text x="63.3" y="154.4">RESET#/IN#</text>
<text x="65.6" y="151.8">CLK(OUT)</text>
<text x="77.3" y="155.6">35</text>
<text x="77.3" y="153.1">36</text>
<text x="77.3" y="150.6">37</text>
<text x="158.5" y="154.1">10</text>
<text x="159.8" y="151.6">9</text>
<text x="164.6" y="150.3">A5</text>
<text x="164.6" y="152.9">A4</text>
<text x="164.6" y="155.4">A3</text>
<text x="181.3" y="155.4">/OE</text>
<text x="182.1" y="150.3">Q1</text>
<text x="182.1" y="152.9">Q0</text>
<text x="189" y="151.6">23</text>
<text x="189" y="154.1">24</text>
<text x="259.1" y="151.6">Y2</text>
<text x="259.1" y="154.1">Y1</text>
<text x="40.3" y="158.2">7</text>
<text x="40.3" y="160.7">8</text>
<text x="42.6" y="156.9">TRAP</text>
<text x="42.6" y="159.5">RST/P7.5</text>
<text x="42.6" y="162">RST/P6.5</text>
<text x="68.5" y="156.9">READY</text>
<text x="70.1" y="159.5">IO/M#</text>
<text x="73.5" y="162">S1</text>
<text x="77.3" y="160.7">33</text>
<text x="77.3" y="158.2">34</text>
<text x="158.5" y="156.7">11</text>
<text x="158.5" y="159.2">12</text>
<text x="158.5" y="161.8">13</text>
<text x="164.6" y="158">A2</text>
<text x="164.6" y="160.5">A1</text>
<text x="180.1" y="160.5">GND</text>
<text x="181.4" y="158">/CS</text>
<text x="189" y="156.7">25</text>
<text x="189" y="159.2">26</text>
<text x="189" y="161.8">27</text>
<text x="253.3" y="158">/E1</text>
<text x="259.1" y="156.7">Y0</text>
<text x="39" y="165.8">10</text>
<text x="40.3" y="163.3">9</text>
<text x="42.6" y="164.5">RST/P5.5</text>
<text x="42.6" y="167.1">INTR</text>
<text x="71.2" y="167.1">WR#</text>
<text x="71.7" y="164.5">RD#</text>
<text x="77.3" y="165.8">31</text>
<text x="77.3" y="163.3">32</text>
<text x="164.6" y="163">A0</text>
<text x="181.9" y="163">NC</text>
<text x="39" y="168.3">11</text>
<text x="39" y="170.9">12</text>
<text x="39" y="173.4">13</text>
<text x="42.6" y="169.6">INTA#</text>
<text x="42.6" y="172.2">AD0</text>
<text x="72" y="169.6">ALE</text>
<text x="73.5" y="172.2">S0</text>
<text x="77.3" y="173.4">28</text>
<text x="77.3" y="170.9">29</text>
<text x="77.3" y="168.3">30</text>
<text x="39" y="176">14</text>
<text x="39" y="178.5">15</text>
<text x="42.6" y="174.7">AD1</text>
<text x="42.6" y="177.2">AD2</text>
<text x="42.6" y="179.8">AD3</text>
<text x="72.2" y="179.8">A13</text>
<text x="72.2" y="177.2">A14</text>
<text x="72.2" y="174.7">A15</text>
<text x="77.3" y="178.5">26</text>
<text x="77.3" y="176">27</text>
<text x="286.8" y="178.3">1</text>
<text x="290.1" y="179.5">D0</text>
<text x="306" y="179.5">B0</text>
<text x="310.9" y="178.3">9</text>
<text x="347" y="178">16</text>
<text x="362.2" y="178">1</text>
<text x="39" y="181">16</text>
<text x="39" y="183.6">17</text>
<text x="42.6" y="182.3">AD4</text>
<text x="42.6" y="184.9">AD5</text>
<text x="72.2" y="184.9">A11</text>
<text x="72.2" y="182.3">A12</text>
<text x="77.3" y="183.6">24</text>
<text x="77.3" y="181">25</text>
<text x="159.8" y="180.8">1</text>
<text x="159.8" y="183.4">2</text>
<text x="159.8" y="185.9">3</text>
<text x="163.4" y="182.1">A12</text>
<text x="163.4" y="184.6">A11</text>
<text x="180.4" y="182.1">VCC</text>
<text x="182.1" y="184.6">Q7</text>
<text x="189" y="180.8">15</text>
<text x="189" y="183.4">16</text>
<text x="189" y="185.9">17</text>
<text x="286.8" y="180.8">2</text>
<text x="286.8" y="183.4">3</text>
<text x="286.8" y="185.9">4</text>
<text x="290.1" y="182.1">D1</text>
<text x="290.1" y="184.6">D2</text>
<text x="306.1" y="182.1">B1</text>
<text x="306.1" y="184.6">B2</text>
<text x="310.9" y="180.8">10</text>
<text x="310.9" y="183.4">11</text>
<text x="310.9" y="185.9">12</text>
<text x="347" y="180.6">15</text>
<text x="347" y="183.1">14</text>
<text x="347" y="185.6">13</text>
<text x="362.2" y="185.6">4</text>
<text x="362.2" y="183.1">3</text>
<text x="362.2" y="180.6">2</text>
<text x="39" y="186.1">18</text>
<text x="39" y="188.7">19</text>
<text x="39" y="191.2">20</text>
<text x="42.6" y="187.4">AD6</text>
<text x="42.6" y="189.9">AD7</text>
<text x="72.2" y="187.4">A10</text>
<text x="73.5" y="189.9">A9</text>
<text x="77.3" y="191.2">21</text>
<text x="77.3" y="188.7">22</text>
<text x="77.3" y="186.1">23</text>
<text x="159.8" y="188.4">4</text>
<text x="159.8" y="191">5</text>
<text x="163.4" y="187.2">A10</text>
<text x="164.6" y="189.7">A9</text>
<text x="182.1" y="187.2">Q6</text>
<text x="182.1" y="189.7">Q5</text>
<text x="189" y="188.4">18</text>
<text x="189" y="191">19</text>
<text x="286.8" y="188.4">5</text>
<text x="286.8" y="191">6</text>
<text x="290.1" y="187.2">D3</text>
<text x="290.1" y="189.7">D4</text>
<text x="306.1" y="187.2">B3</text>
<text x="306.1" y="189.7">B4</text>
<text x="310.9" y="188.4">13</text>
<text x="310.9" y="191">14</text>
<text x="347" y="188.2">12</text>
<text x="347" y="190.7">11</text>
<text x="362.2" y="190.7">6</text>
<text x="362.2" y="188.2">5</text>
<text x="42.6" y="192.5">VSS</text>
<text x="73.5" y="192.5">A8</text>
<text x="159.8" y="193.5">6</text>
<text x="159.8" y="196.1">7</text>
<text x="164.6" y="192.2">A8</text>
<text x="164.6" y="194.8">A7</text>
<text x="164.6" y="197.3">A6</text>
<text x="182.1" y="192.2">Q4</text>
<text x="182.1" y="194.8">Q3</text>
<text x="182.1" y="197.3">Q2</text>
<text x="189" y="193.5">20</text>
<text x="189" y="196.1">21</text>
<text x="286.8" y="193.5">7</text>
<text x="286.8" y="196.1">8</text>
<text x="290.1" y="192.2">D5</text>
<text x="290.1" y="194.8">D6</text>
<text x="290.1" y="197.3">D7</text>
<text x="306.1" y="192.2">B5</text>
<text x="306.1" y="194.8">B6</text>
<text x="306.1" y="197.3">B7</text>
<text x="310.9" y="193.5">15</text>
<text x="310.9" y="196.1">16</text>
<text x="347" y="193.3">10</text>
<text x="348.2" y="195.8">9</text>
<text x="362.2" y="195.8">8</text>
<text x="362.2" y="193.3">7</text>
<text x="158.5" y="203.7">10</text>
<text x="159.8" y="198.6">8</text>
<text x="159.8" y="201.1">9</text>
<text x="164.6" y="199.9">A5</text>
<text x="164.6" y="202.4">A4</text>
<text x="182.1" y="199.9">Q1</text>
<text x="182.1" y="202.4">Q0</text>
<text x="189" y="198.6">22</text>
<text x="189" y="201.1">23</text>
<text x="189" y="203.7">24</text>
<text x="284.2" y="203.7">17</text>
<text x="310.9" y="203.7">18</text>
<text x="158.5" y="206.2">11</text>
<text x="158.5" y="208.8">12</text>
<text x="164.6" y="204.9">A3</text>
<text x="164.6" y="207.5">A2</text>
<text x="181.3" y="204.9">/OE</text>
<text x="181.4" y="207.5">/CS</text>
<text x="189" y="206.2">25</text>
<text x="189" y="208.8">26</text>
<text x="285.4" y="206.1">20</text>
<text x="290" y="207.4">Vcc</text>
<text x="290.8" y="204.8">/OE</text>
<text x="303.8" y="207.5">GND</text>
<text x="305.6" y="204.9">NC</text>
<text x="310.9" y="206.2">19</text>
<text x="55.6" y="213.8">8</text>
<text x="57.7" y="215.1">AD7</text>
<text x="73.7" y="215.1">A7</text>
<text x="78.5" y="213.8">16</text>
<text x="158.5" y="211.3">13</text>
<text x="164.6" y="210">A1</text>
<text x="164.6" y="212.6">A0</text>
<text x="180.1" y="210">GND</text>
<text x="181.9" y="212.6">NC</text>
<text x="189" y="211.3">27</text>
<text x="55.6" y="221.5">5</text>
<text x="55.6" y="218.9">6</text>
<text x="55.6" y="216.4">7</text>
<text x="57.7" y="220.2">AD5</text>
<text x="57.7" y="217.6">AD6</text>
<text x="73.7" y="220.2">A5</text>
<text x="73.7" y="217.6">A6</text>
<text x="78.5" y="221.5">13</text>
<text x="78.5" y="218.9">14</text>
<text x="78.5" y="216.4">15</text>
<text x="55.6" y="226.5">3</text>
<text x="55.6" y="224">4</text>
<text x="57.7" y="227.8">AD2</text>
<text x="57.7" y="225.3">AD3</text>
<text x="57.7" y="222.7">AD4</text>
<text x="73.7" y="227.8">A2</text>
<text x="73.7" y="225.3">A3</text>
<text x="73.7" y="222.7">A4</text>
<text x="78.5" y="226.5">11</text>
<text x="78.5" y="224">12</text>
<text x="55.6" y="231.6">1</text>
<text x="55.6" y="229.1">2</text>
<text x="57.7" y="232.9">AD0</text>
<text x="57.7" y="230.3">AD1</text>
<text x="73.7" y="232.9">A0</text>
<text x="73.7" y="230.3">A1</text>
<text x="78.5" y="231.6">9</text>
<text x="78.5" y="229.1">10</text>
<text x="53" y="236.7">20</text>
<text x="54.2" y="234.4">17</text>
<text x="57.6" y="238">Vcc</text>
<text x="58" y="235.4">ALE</text>
<text x="71.5" y="238">GND</text>
<text x="72.3" y="235.5">/OC</text>
<text x="78.4" y="234.3">18</text>
<text x="78.5" y="236.7">19</text>
<text x="156" y="269.7">/memwr</text>
</g>
<g font-size="2.3" fill="#00f">
<text x="314.2" y="54.4" transform="rotate(-90 314.2 54.4)">BUS[0:7]</text>
<text x="363.5" y="58.6">3012AR-15</text>
<text x="41.7" y="196.1">P8085AH-2</text>
</g>
<g font-size="2.3" fill="#a00000">
<text x="295.7" y="94.5">U36</text>
<text x="296.9" y="175.7">Buffer</text>
<text x="59.6" y="210.8">Adress_Latch</text>
<text x="246.1" y="217.6">U36</text>
<text x="265.2" y="222.7">U36</text>
<text x="131.8" y="255.7">U36</text>
<text x="147.1" y="268.4">U36</text>
<text x="163.6" y="282.4">U36</text>
</g>
<g font-size="2.2" fill="#a00000">
<text x="371.1" y="40.4">a</text>
<text x="369.1" y="48">e</text>
<text x="369.3" y="42.4">f</text>
<text x="371.1" y="43.2">g</text>
<text x="372.9" y="48">c</text>
<text x="372.9" y="42.1">b</text>
<text x="371.1" y="49.5">d</text>
<text x="373.1" y="53.8">dp</text>
</g>
<text font-size="1.6" x="376.8" y="45.1">Vcc</text>
</svg>
